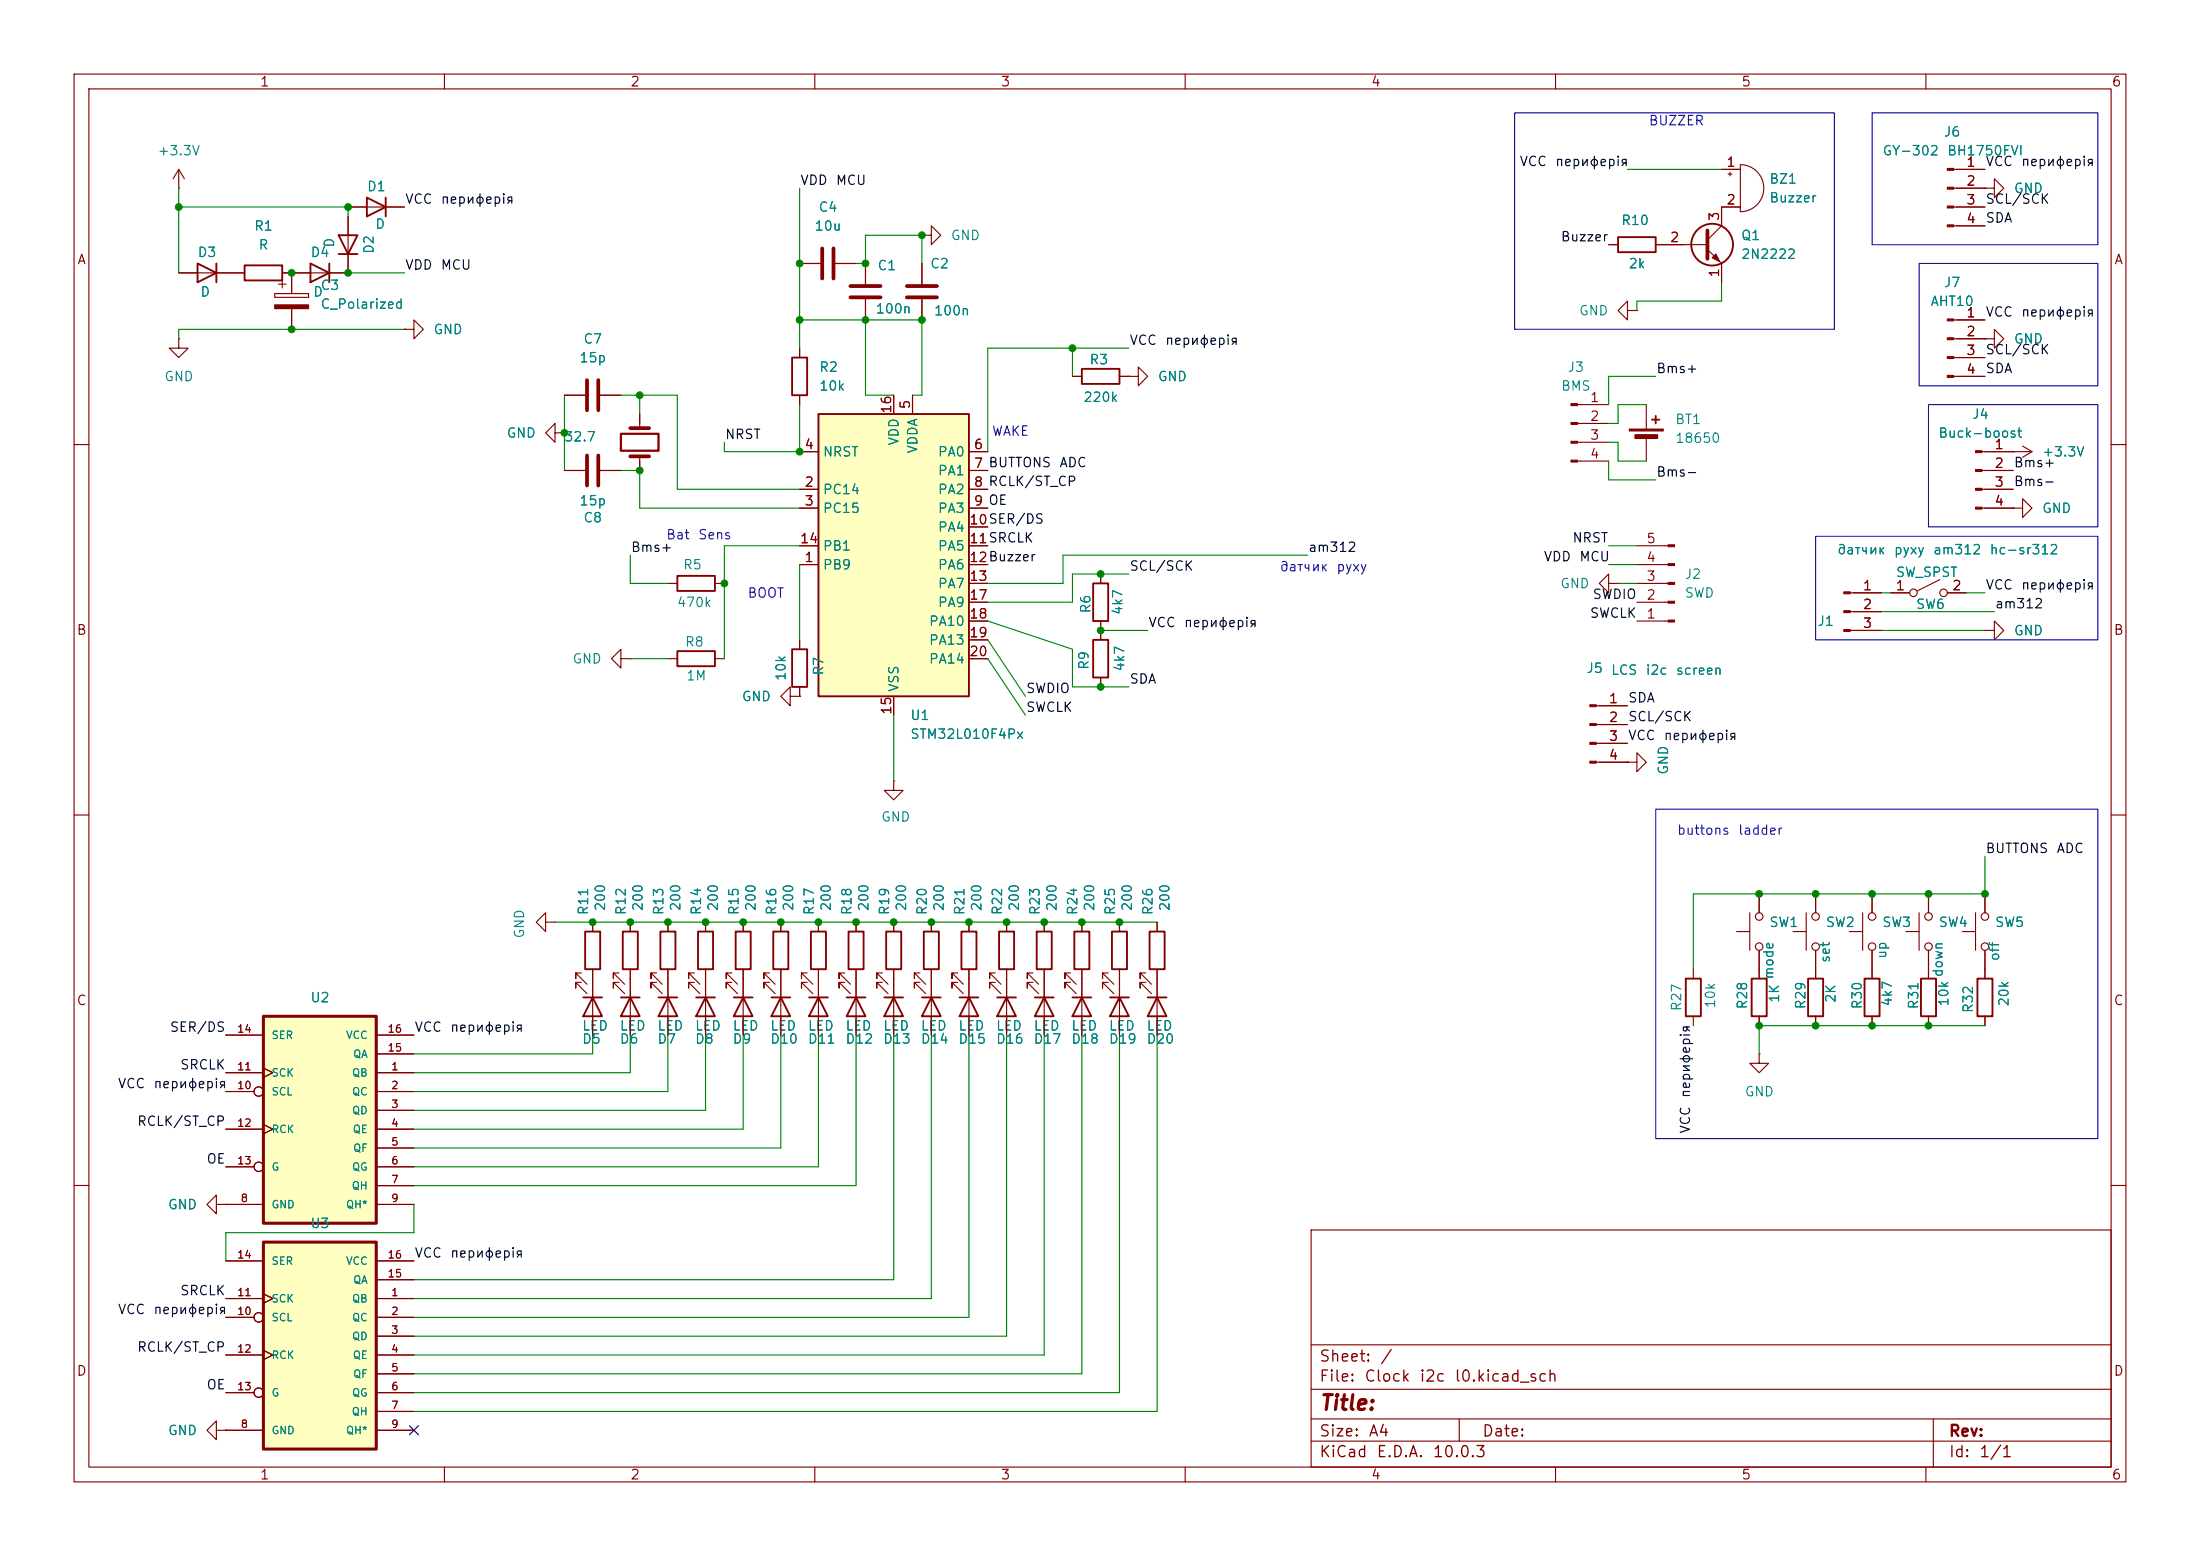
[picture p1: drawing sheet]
<svg xmlns="http://www.w3.org/2000/svg" width="297mm" height="210mm" viewBox="0 0 297 210" stroke-linecap="round" stroke-linejoin="round" font-family="sans-serif">
<g fill="none" stroke="#840000" stroke-width=".15">
<path d="M10 10h277v190h-277zM12 12h273v186h-273zM60 10v2M110 10v2M160 10v2M210 10v2M260 10v2M24.1 36.8h8.9M38.1 36.8h1.3M107.9 35.6h2.8M112.8 35.6h2.8M116.8 35.6v2.8"/>
<path d="M124.5 31.8h1.2v-1.3l1.3 1.3-1.3 1.2v-1.2M124.5 31.8h.1M124.5 35.6v2.8M217.2 33h1.2M223.5 33h7M230.5 33.7l1.9 1.9v2.5M232.4 22.9h2.5M233.3 23.5h.5M233.6 23.2v.5M234.9 22.2a3.2 3.2 0 0 1 3.2 3.2 3.2 3.2 0 0 1-3.2 3.2zM234.9 27.9h-2.5v2.6l-1.9 1.9M263.8 22.9h4.2"/>
<path d="M263.8 27.9h4.2M263.8 25.4h4.2M263.8 30.5h4.2M268 25.4h1.2v-1.3l1.3 1.3-1.3 1.3v-1.3M268 25.4h.1M24.1 45.7v1.3h1.3l-1.3 1.3-1.2-1.3h1.2M24.1 45.7h.1M74.9 58.4v-1.2l-1.2 1.2 1.2 1.3v-1.3h1.3M76.2 58.4h.1M76.2 53.3h2.8M81 53.3h2.8M86.4 55.9v1.9"/>
<path d="M107.9 47v1.3M107.9 53.3v1.3M116.8 40.4v2.8M124.5 40.4v2.8M152.4 50.8h1.3v-1.3l1.2 1.3-1.2 1.3v-1.3M152.4 50.8h.1M219.7 41.9v-1.3l-1.3 1.3 1.3 1.3v-1.3h1.3M221 41.9h.1M263.8 43.2h4.2M263.8 45.7h4.2M263.8 48.3h4.2M263.8 50.8h4.2"/>
<path d="M268 45.7h1.2v-1.2l1.3 1.2-1.3 1.3v-1.3M268 45.7h.1M10 60h2M76.2 63.5h2.8M81 63.5h2.8M86.4 61.6v1.9M217.2 78.7v-1.2l-1.3 1.2 1.3 1.3v-1.3h1.2M218.4 78.7h.1M221 78.7h4.2M221 76.2h4.2M221 73.7h4.2M261.9 78.2l-3.1 1.6"/>
<path d="M267.6 63.5h4.2M267.6 61h6.7M267.6 66h4.2M267.6 68.6h4.2M271.8 61h.1M271.8 68.6h1.2v-1.3l1.3 1.3-1.3 1.3v-1.3M271.8 68.6h.1M273 60.2l1.3 .8M274.3 61l-1.3 .7M285 60h2M215.5 95.3h4.2M215.5 97.8h4.2"/>
<path d="M221 83.8h4.2M221 81.3h4.2M249.8 80h4.2M249.8 82.6h4.2M249.8 85.1h4.2M255.3 80h2.5M262.9 80h2.5M268 85.1h1.2v-1.3l1.3 1.3-1.3 1.3v-1.3M268 85.1h.1M10 110h2M120.6 105.4v1.3h1.3l-1.3 1.3-1.2-1.3h1.2M120.6 105.4h.1"/>
<path d="M215.5 100.3h4.2M215.5 102.9h4.2M219.7 102.9h1.3v-1.3l1.2 1.3-1.2 1.2v-1.2M219.7 102.9h.1M285 110h2M73.7 124.5v-1.3l-1.3 1.3 1.3 1.2v-1.2h1.2M74.9 124.5h.1M154.7 131.3h-.8v.8v-.8l1.5 1.5M154.7 132.6h-.8v.8v-.8l1.5 1.5M156.2 124.5v1.2M156.2 130.8v8.9M228.6 130.8v1.3"/>
<path d="M228.6 137.2v1.2M234.4 125.7h1.8M236.2 123.2v5.1M237.5 120.7v2.5M237.5 128.3v3.8M237.5 137.2v1.2M242.1 125.7h1.7M243.8 123.2v5.1M245.1 120.7v2.5M245.1 128.3v3.8M245.1 137.2v1.2M249.7 125.7h1.8"/>
<path d="M251.5 123.2v5.1M252.7 120.7v2.5M252.7 128.3v3.8M252.7 137.2v1.2M257.3 125.7h1.8M259.1 123.2v5.1M260.3 120.7v2.5M260.3 128.3v3.8M260.3 137.2v1.2M264.9 125.7h1.8M266.7 123.2v5.1M268 120.7v2.5"/>
<path d="M268 128.3v3.8M268 137.2v1.2M237.5 142.2v1.3h1.3l-1.3 1.3-1.3-1.3h1.3M237.5 142.2h.1M10 160h2M29.2 162.6v-1.3l-1.3 1.3 1.3 1.2v-1.2h1.3M30.5 162.6h.1M177 166h108v32h-108zM285 160h2M29.2 193v-1.2l-1.3 1.2 1.3 1.3v-1.3h1.3M30.5 193h.1M60 198v2"/>
<path d="M110 198v2M160 198v2M177 194.5h108M177 191.5h108M177 187.5h108M177 181.5h108M197 191.5v3M210 198v2M260 198v2M261 191.5v6.5"/>
<circle cx="258.3" cy="80" r=".51"/>
<circle cx="262.4" cy="80" r=".51"/>
<circle cx="237.5" cy="123.7" r=".51"/>
<circle cx="237.5" cy="127.8" r=".51"/>
<circle cx="245.1" cy="123.7" r=".51"/>
<circle cx="245.1" cy="127.8" r=".51"/>
<circle cx="252.7" cy="123.7" r=".51"/>
<circle cx="252.7" cy="127.8" r=".51"/>
<circle cx="260.3" cy="123.7" r=".51"/>
<circle cx="260.3" cy="127.8" r=".51"/>
<circle cx="268" cy="123.7" r=".51"/>
<circle cx="268" cy="127.8" r=".51"/>
</g>
<g fill="none" stroke="#840000" stroke-width=".51">
<path d="M111 33.5v4.1M112.5 33.5v4.1M114.8 38.6h4.1M122.4 38.6h4.1M230.5 31.1v3.8M79.2 51.3v4.1M80.8 51.3v4.1M85.1 57.8h2.5M114.8 40.1h4.1M122.4 40.1h4.1M79.2 61.5v4M80.8 61.5v4"/>
<path d="M85.1 61.6h2.5"/>
</g>
<g fill="#840000" stroke="#840000" stroke-width=".15">
<path d="M225.2 83.7h.9v.2h-.9z"/>
<path d="M225.2 81.2h.9v.2h-.9z"/>
<path d="M225.2 78.6h.9v.3h-.9z"/>
<path d="M225.2 76.1h.9v.2h-.9z"/>
<path d="M225.2 73.5h.9v.3h-.9z"/>
<path d="M231.1 34.8l.5-.5 .6 1z"/>
<path d="M214.6 95.1h.9v.3h-.9z"/>
<path d="M214.6 97.7h.9v.2h-.9z"/>
<path d="M214.6 100.2h.9v.3h-.9z"/>
<path d="M214.6 102.7h.9v.3h-.9z"/>
<path d="M248.9 79.9h.9v.2h-.9z"/>
<path d="M248.9 82.4h.9v.3h-.9z"/>
<path d="M248.9 85h.9v.2h-.9z"/>
<path d="M266.7 60.8h.9v.3h-.9z"/>
<path d="M266.7 63.4h.9v.2h-.9z"/>
<path d="M266.7 65.9h.9v.3h-.9z"/>
<path d="M266.7 68.5h.9v.2h-.9z"/>
<path d="M262.9 43.1h.9v.2h-.9z"/>
<path d="M262.9 45.6h.9v.2h-.9z"/>
<path d="M262.9 48.1h.9v.3h-.9z"/>
<path d="M262.9 50.7h.9v.2h-.9z"/>
<path d="M262.9 22.7h.9v.3h-.9z"/>
<path d="M262.9 25.3h.9v.2h-.9z"/>
<path d="M262.9 27.8h.9v.3h-.9z"/>
<path d="M262.9 30.4h.9v.2h-.9z"/>
</g>
<g fill="none" stroke="#840000" stroke-width=".25">
<path d="M26.7 35.6l2.5 1.2-2.5 1.3zM29.2 35.6v2.5M33 35.8h5.1v2h-5.1zM218.4 32h5.1v2h-5.1zM106.9 48.3h2.1v5h-2.1zM154.9 134.6h2.6M155.2 125.7h2v5.1h-2zM156.2 134.6l1.3 2.6h-2.6zM227.6 132.1h2v5.1h-2zM236.5 132.1h2v5.1h-2zM244.1 132.1h2v5.1h-2zM251.7 132.1h2v5.1h-2z"/>
<path d="M259.3 132.1h2.1v5.1h-2.1zM267 132.1h2v5.1h-2z"/>
<circle cx="231.1" cy="33" r="2.82"/>
</g>
<path d="M83.8 58.5h5.1v2.3h-5.1z" fill="none" stroke="#840000" stroke-width=".3"/>
<path d="M35.6 137.2h15.2v27.9h-15.2z" fill="#ffffc2"/>
<path d="M35.6 137.2h15.2v27.9h-15.2z" fill="none" stroke="#840000" stroke-width=".41"/>
<g fill="none" stroke="#840000" stroke-width=".15">
<path d="M30.5 139.7h5.1M50.8 139.7h5.1M30.5 144.8h5.1M30.5 147.3h3.8M30.5 152.4h5.1M30.5 157.5h3.8M35.6 144.1l1.2 .7-1.2 .6M35.6 151.8l1.2 .6-1.2 .6M50.8 144.8h5.1M50.8 147.3h5.1M50.8 149.9h5.1M50.8 152.4h5.1"/>
<path d="M50.8 154.9h5.1M50.8 157.5h5.1M50.8 142.2h5.1M30.5 162.6h5.1M50.8 160h5.1M50.8 162.6h5.1"/>
<circle cx="34.9" cy="157.5" r=".63"/>
<circle cx="34.9" cy="147.3" r=".63"/>
</g>
<path d="M35.6 167.6h15.2v28h-15.2z" fill="#ffffc2"/>
<path d="M35.6 167.6h15.2v28h-15.2z" fill="none" stroke="#840000" stroke-width=".41"/>
<g fill="none" stroke="#840000" stroke-width=".15">
<path d="M24.1 25.4h.1M24.1 22.9l-.7 1.2M24.1 22.9l.8 1.2M24.1 22.9v2.5M37.1 39.6h4.6v.5h-4.6zM37.6 38.4h1M38.1 37.8v1.1M47 29.2v7.6h-7.6v2.8M47 27.9h7.6M39.4 41.7v2.8M54.6 44.5h1.3v-1.3l1.2 1.3-1.2 1.2v-1.2M54.6 44.5h.1"/>
<path d="M144.8 50.8h1.2M151.1 50.8h1.3M213 54.6h4.2M213 57.2h4.2M213 59.7h4.2M222.2 54.6v3.3M222.2 58.9v3.3M148.6 77.5v1.2M213 62.2h4.2M148.6 83.8v2.6M148.6 91.4v1.3M80 124.5v1.2"/>
<path d="M80 130.8v1.3M85.1 124.5v1.2M85.1 130.8v1.3M90.2 124.5v1.2M90.2 130.8v1.3M95.2 124.5v1.2M95.2 130.8v1.3M100.3 124.5v1.2M100.3 130.8v1.3M105.4 124.5v1.2M105.4 130.8v1.3M110.5 124.5v1.2"/>
<path d="M110.5 130.8v1.3M115.6 124.5v1.2M115.6 130.8v1.3M120.6 124.5v1.2M120.6 130.8v1.3M125.7 124.5v1.2M125.7 130.8v1.3M130.8 124.5v1.2M130.8 130.8v1.3M134.4 131.3h-.8v.8v-.8l1.5 1.5M134.4 132.6h-.8v.8v-.8l1.5 1.5M135.9 124.5v1.2"/>
<path d="M135.9 130.8v8.9M139.4 131.3h-.7v.8v-.8l1.5 1.5M139.4 132.6h-.7v.8v-.8l1.5 1.5M141 124.5v1.2M141 130.8v8.9M146 124.5v1.2M146 130.8v1.3M149.6 131.3h-.8v.8v-.8l1.6 1.5M149.6 132.6h-.8v.8v-.8l1.6 1.5M151.1 124.5v1.2M151.1 130.8v8.9M30.5 175.3h5.1"/>
<path d="M30.5 177.8h3.8M30.5 170.2h5.1M35.6 174.6l1.2 .7-1.2 .6M50.8 175.3h5.1M50.8 177.8h5.1M50.8 170.2h5.1M50.8 172.7h5.1M30.5 182.9h5.1M30.5 188h3.8M30.5 193h5.1M35.6 182.2l1.2 .7-1.2 .6M50.8 180.3h5.1"/>
<path d="M50.8 182.9h5.1M50.8 185.4h5.1M50.8 188h5.1M50.8 190.5h5.1M50.8 193h5.1"/>
<circle cx="34.9" cy="177.8" r=".63"/>
<circle cx="34.9" cy="188" r=".63"/>
</g>
<g fill="none" stroke="#840000" stroke-width=".25">
<path d="M41.9 35.6l2.5 1.2-2.5 1.3zM44.4 35.6v2.5M45.7 31.8h2.6l-1.3 2.5zM45.7 34.3h2.6M49.5 26.7l2.6 1.2-2.6 1.3zM52.1 26.7v2.5M146 49.8h5.1v2h-5.1zM223 56.6h1M223.5 56.1v1.1M147.6 78.7h2v5.1h-2zM147.6 86.4h2v5h-2zM79 125.7h2v5.1h-2z"/>
<path d="M84.1 125.7h2v5.1h-2zM89.2 125.7h2v5.1h-2zM94.2 125.7h2.1v5.1h-2.1zM99.3 125.7h2v5.1h-2zM104.4 125.7h2v5.1h-2zM109.5 125.7h2v5.1h-2zM114.6 125.7h2v5.1h-2zM119.6 125.7h2.1v5.1h-2.1zM124.7 125.7h2v5.1h-2zM129.8 125.7h2v5.1h-2zM134.6 134.6h2.6M134.9 125.7h2v5.1h-2z"/>
<path d="M135.9 134.6l1.3 2.6h-2.6zM139.7 134.6h2.5M140 125.7h2v5.1h-2zM141 134.6l1.2 2.6h-2.5zM145 125.7h2.1v5.1h-2.1zM149.9 134.6h2.5M150.1 125.7h2v5.1h-2zM151.1 134.6l1.3 2.6h-2.5z"/>
</g>
<g fill="#840000" stroke="#840000" stroke-width=".15">
<path d="M220 57.9h4.5v.3h-4.5z"/>
<path d="M220.7 58.7h3.1v.5h-3.1z"/>
<path d="M37.1 41.1h4.6v.6h-4.6z"/>
<path d="M212.1 54.5h.9v.2h-.9z"/>
<path d="M212.1 57h.9v.3h-.9z"/>
<path d="M212.1 59.6h.9v.2h-.9z"/>
<path d="M212.1 62.1h.9v.3h-.9z"/>
</g>
<path d="M110.5 55.9h20.3v38.1h-20.3z" fill="#ffffc2"/>
<g fill="none" stroke="#840000" stroke-width=".25">
<path d="M110.5 55.9h20.3v38.1h-20.3zM91.4 77.7h5.1v2.1h-5.1zM91.4 87.9h5.1v2h-5.1zM106.9 87.6h2.1v5.1h-2.1zM78.7 134.6h2.6M80 134.6l1.3 2.6h-2.6zM83.8 134.6h2.6M85.1 134.6l1.3 2.6h-2.6zM88.9 134.6h2.5M90.2 134.6l1.2 2.6h-2.5zM94 134.6h2.5M95.2 134.6l1.3 2.6h-2.5z"/>
<path d="M99.1 134.6h2.5M100.3 134.6l1.3 2.6h-2.5zM104.1 134.6h2.6M105.4 134.6l1.3 2.6h-2.6zM109.2 134.6h2.6M110.5 134.6l1.3 2.6h-2.6zM114.3 134.6h2.5M115.6 134.6l1.2 2.6h-2.5zM119.4 134.6h2.5M120.6 134.6l1.3 2.6h-2.5zM124.5 134.6h2.5M125.7 134.6l1.3 2.6h-2.5z"/>
<path d="M129.5 134.6h2.6M130.8 134.6l1.3 2.6h-2.6zM144.8 134.6h2.5M146 134.6l1.3 2.6h-2.5z"/>
</g>
<g fill="none" stroke="#840000" stroke-width=".15">
<path d="M24.1 36.8h2.6M29.2 36.8h3.8M38.1 36.8h3.8M39.4 36.8v2.8M47 27.9h2.5M47 29.2v2.6M47 34.3v2.5h-2.6M52.1 27.9h2.5M107.9 35.6h2.8M112.8 35.6h2.8M116.8 35.6v2.8M124.5 35.6v2.8"/>
<path d="M217.2 33h1.2M223.5 33h3.8M232.4 22.9h2.5M232.4 35.6v2.5M234.9 27.9h-2.5v2.6M264.2 27.9h3.8M264.2 22.9h3.8M264.2 25.4h3.8M264.2 30.5h3.8M268 25.4h.1M39.4 41.7v2.8M54.6 44.5h.1"/>
<path d="M76.2 58.4h.1M76.2 53.3h2.8M81 53.3h2.8M86.4 55.9v1.3M107.9 47v1.3M107.9 53.3v1.3M116.8 40.4v2.8M120.6 53.3v2.6M123.2 53.3v2.6M124.5 40.4v2.8M144.8 50.8h1.2M151.1 50.8h1.3"/>
<path d="M152.4 50.8h.1M264.2 50.8h3.8M264.2 43.2h3.8M264.2 45.7h3.8M264.2 48.3h3.8M268 45.7h.1M76.2 63.5h2.8M81 63.5h2.8M86.4 62.2v1.3M90.2 78.7h1.2M96.5 78.7h1.3M107.9 76.2h2.6"/>
<path d="M107.9 66h2.6M107.9 68.6h2.6M107.9 61h2.6M107.9 73.7h2.6M130.8 76.2h2.5M130.8 66h2.5M130.8 68.6h2.5M130.8 61h2.5M130.8 63.5h2.5M130.8 71.1h2.5M130.8 73.7h2.5M130.8 78.7h2.5"/>
<path d="M148.6 77.5v1.2M268 66h3.8M268 68.6h3.8M268 61h3.8M268 63.5h3.8M271.8 68.6h.1M271.8 61h.1M83.8 88.9v-1.3l-1.3 1.3 1.3 1.3v-1.3h1.3M85.1 88.9h.1M90.2 88.9h1.2M96.5 88.9h1.3M106.7 94v-1.3l-1.3 1.3 1.3 1.3v-1.3h1.2"/>
<path d="M107.9 94h.1M107.9 86.4v1.2M107.9 92.7v1.3M120.6 94v2.5M130.8 81.3h2.5M130.8 83.8h2.5M130.8 86.4h2.5M130.8 88.9h2.5M148.6 83.8v2.6M148.6 91.4v1.3M215.9 95.3h3.8M215.9 97.8h3.8"/>
<path d="M250.2 80h3.8M250.2 82.6h3.8M250.2 85.1h3.8M255.3 80h2.5M262.9 80h2.5M268 85.1h.1M215.9 100.3h3.8M215.9 102.9h3.8M219.7 102.9h.1M30.5 139.7h5.1M50.8 139.7h5.1M78.5 131.3h-.8v.8v-.8l1.5 1.5"/>
<path d="M78.5 132.6h-.8v.8v-.8l1.5 1.5M80 124.5v1.2M80 130.8v8.9M83.6 131.3h-.8v.8v-.8l1.5 1.5M83.6 132.6h-.8v.8v-.8l1.5 1.5M85.1 124.5v1.2M85.1 130.8v8.9M88.6 131.3h-.7v.8v-.8l1.5 1.5M88.6 132.6h-.7v.8v-.8l1.5 1.5M90.2 124.5v1.2M90.2 130.8v8.9M93.7 131.3h-.7v.8v-.8l1.5 1.5"/>
<path d="M93.7 132.6h-.7v.8v-.8l1.5 1.5M95.2 124.5v1.2M95.2 130.8v8.9M98.8 131.3h-.8v.8v-.8l1.6 1.5M98.8 132.6h-.8v.8v-.8l1.6 1.5M100.3 124.5v1.2M100.3 130.8v8.9M103.9 131.3h-.8v.8v-.8l1.5 1.5M103.9 132.6h-.8v.8v-.8l1.5 1.5M105.4 124.5v1.2M105.4 130.8v8.9M109 131.3h-.8v.8v-.8l1.5 1.5"/>
<path d="M109 132.6h-.8v.8v-.8l1.5 1.5M110.5 124.5v1.2M110.5 130.8v8.9M114 131.3h-.7v.8v-.8l1.5 1.5M114 132.6h-.7v.8v-.8l1.5 1.5M115.6 124.5v1.2M115.6 130.8v8.9M119.1 131.3h-.7v.8v-.8l1.5 1.5M119.1 132.6h-.7v.8v-.8l1.5 1.5M120.6 124.5v1.2M120.6 130.8v8.9M124.2 131.3h-.8v.8v-.8l1.6 1.5"/>
<path d="M124.2 132.6h-.8v.8v-.8l1.6 1.5M125.7 124.5v1.2M125.7 130.8v8.9M129.3 131.3h-.8v.8v-.8l1.5 1.5M129.3 132.6h-.8v.8v-.8l1.5 1.5M130.8 124.5v1.2M130.8 130.8v8.9M135.9 124.5v1.2M135.9 130.8v3.8M135.9 137.2v2.5M141 124.5v1.2M141 130.8v3.8"/>
<path d="M141 137.2v2.5M144.5 131.3h-.7v.8v-.8l1.5 1.5M144.5 132.6h-.7v.8v-.8l1.5 1.5M146 124.5v1.2M146 130.8v8.9M151.1 124.5v1.2M151.1 130.8v3.8M151.1 137.2v2.5M156.2 124.5v1.2M156.2 130.8v3.8M156.2 137.2v2.5M237.5 120.7v2.5"/>
<path d="M237.5 128.3v3.8M237.5 137.2v1.2M245.1 120.7v2.5M245.1 128.3v3.8M245.1 137.2v1.2M252.7 120.7v2.5M252.7 128.3v3.8M252.7 137.2v1.2M260.3 120.7v2.5M260.3 128.3v3.8M260.3 137.2v1.2M268 120.7v2.5"/>
<path d="M268 128.3v3.8M268 137.2v1.2M30.5 144.8h5.1M30.5 147.3h3.8M30.5 152.4h5.1M30.5 157.5h3.8M35.6 144.1l1.2 .7-1.2 .6M35.6 151.8l1.2 .6-1.2 .6M50.8 144.8h5.1M50.8 147.3h5.1M50.8 149.9h5.1M50.8 152.4h5.1"/>
<path d="M50.8 154.9h5.1M50.8 157.5h5.1M50.8 142.2h5.1M30.5 162.6h.1M30.5 162.6h5.1M30.5 175.3h5.1M30.5 177.8h3.8M30.5 170.2h5.1M35.6 174.6l1.2 .7-1.2 .6M50.8 160h5.1M50.8 162.6h5.1M50.8 175.3h5.1"/>
<path d="M50.8 177.8h5.1M50.8 170.2h5.1M50.8 172.7h5.1M30.5 193h.1M30.5 182.9h5.1M30.5 188h3.8M30.5 193h5.1M35.6 182.2l1.2 .7-1.2 .6M50.8 180.3h5.1M50.8 182.9h5.1M50.8 185.4h5.1M50.8 188h5.1"/>
<path d="M50.8 190.5h5.1M50.8 193h5.1"/>
<circle cx="34.9" cy="157.5" r=".63"/>
<circle cx="34.9" cy="147.3" r=".63"/>
<circle cx="34.9" cy="177.8" r=".63"/>
<circle cx="34.9" cy="188" r=".63"/>
</g>
<g fill="none" stroke="#008400" stroke-width=".15">
<path d="M24.1 27.9h22.9v1.3M24.1 25.4v11.4M47 36.8h7.6M107.9 25.4v21.6M115.6 35.6h1.2v-3.8h7.7v3.8M219.7 22.9h12.7M232.4 38.1v2.5h-11.4v1.3M54.6 44.5h-30.5v1.2M76.2 53.3v10.2M83.8 53.3h7.6v12.7h16.5M86.4 53.3v2.6M107.9 43.2h16.6v10.1h-1.3"/>
<path d="M107.9 54.6v6.4h-10.1v-1.3M116.8 43.2v10.1h3.8M144.8 47v3.8M152.4 47h-19.1v14M217.2 59.7h1.2v2.5h3.8M222.2 54.6h-3.8v2.6h-1.2M223.5 50.8h-6.3v3.8M83.8 63.5h2.6v5.1h21.5M85.1 74.9v3.8h5.1M107.9 76.2v10.2M107.9 73.7h-10.1v15.2M152.4 77.5h-7.6v3.8h-11.5"/>
<path d="M176.5 74.9h-33v3.8h-10.2M217.2 73.7h3.8M217.2 62.2v2.6h6.3M217.2 76.2h3.8M218.4 78.7h2.6M85.1 88.9h5.1M120.6 96.5v8.9M133.3 83.8l11.5 3.8v5.1h7.6M133.3 88.9l5.1 7.6M133.3 86.4l5.1 7.6M148.6 85.1h6.3M254 80h1.3"/>
<path d="M254 85.1h14M254 82.6h15.2M265.4 80h2.6M268 115.6v5.1h-39.4v10.1M74.9 124.5h81.3M80 139.7v2.5h-24.1M85.1 139.7v5.1h-29.2M90.2 139.7v7.6h-34.3M95.2 139.7v10.2h-39.3M100.3 139.7v12.7h-44.4M105.4 139.7v15.2h-49.5M110.5 139.7v17.8h-54.6"/>
<path d="M115.6 139.7v20.3h-59.7M120.6 139.7v33h-64.7M125.7 139.7v35.6h-69.8M130.8 139.7v38.1h-74.9M135.9 139.7v40.6h-80M141 139.7v43.2h-85.1M146 139.7v45.7h-90.1M151.1 139.7v48.3h-95.2M156.2 139.7v50.8h-100.3M268 138.4h-30.5v3.8M55.9 162.6v3.8h-25.4v3.8"/>
</g>
<path d="M55.3 192.4l1.2 1.2M56.5 192.4l-1.2 1.2" fill="none" stroke="#000084" stroke-width=".15"/>
<path d="M204.5 15.2h43.1v29.3h-43.1zM252.7 15.2h30.5v17.8h-30.5zM259.1 35.6h24.1v16.5h-24.1zM260.3 54.6h22.9v16.5h-22.9zM245.1 72.4h38.1v14h-38.1zM223.5 109.2h59.7v44.5h-59.7z" fill="none" stroke="#0000c2" stroke-width=".15"/>
<g fill="#008400" stroke="#008400" stroke-width=".14">
<circle cx="97.8" cy="78.7" r=".46"/>
<circle cx="86.4" cy="63.5" r=".46"/>
<circle cx="124.5" cy="31.8" r=".46"/>
<circle cx="116.8" cy="43.2" r=".46"/>
<circle cx="107.9" cy="43.2" r=".46"/>
<circle cx="107.9" cy="35.6" r=".46"/>
<circle cx="76.2" cy="58.4" r=".46"/>
<circle cx="116.8" cy="35.6" r=".46"/>
<circle cx="107.9" cy="61" r=".46"/>
<circle cx="86.4" cy="53.3" r=".46"/>
<circle cx="85.1" cy="124.5" r=".46"/>
<circle cx="80" cy="124.5" r=".46"/>
<circle cx="144.8" cy="47" r=".46"/>
<circle cx="124.5" cy="43.2" r=".46"/>
<circle cx="90.2" cy="124.5" r=".46"/>
<circle cx="100.3" cy="124.5" r=".46"/>
<circle cx="125.7" cy="124.5" r=".46"/>
<circle cx="47" cy="36.8" r=".46"/>
<circle cx="39.4" cy="44.5" r=".46"/>
<circle cx="39.4" cy="36.8" r=".46"/>
<circle cx="47" cy="27.9" r=".46"/>
<circle cx="24.1" cy="27.9" r=".46"/>
<circle cx="130.8" cy="124.5" r=".46"/>
<circle cx="151.1" cy="124.5" r=".46"/>
<circle cx="141" cy="124.5" r=".46"/>
<circle cx="135.9" cy="124.5" r=".46"/>
<circle cx="146" cy="124.5" r=".46"/>
<circle cx="237.5" cy="120.7" r=".46"/>
<circle cx="245.1" cy="138.4" r=".46"/>
<circle cx="245.1" cy="120.7" r=".46"/>
<circle cx="237.5" cy="138.4" r=".46"/>
<circle cx="115.6" cy="124.5" r=".46"/>
<circle cx="95.2" cy="124.5" r=".46"/>
<circle cx="105.4" cy="124.5" r=".46"/>
<circle cx="110.5" cy="124.5" r=".46"/>
<circle cx="120.6" cy="124.5" r=".46"/>
<circle cx="148.6" cy="92.7" r=".46"/>
<circle cx="148.6" cy="77.5" r=".46"/>
<circle cx="148.6" cy="85.1" r=".46"/>
<circle cx="268" cy="120.7" r=".46"/>
<circle cx="260.3" cy="120.7" r=".46"/>
<circle cx="260.3" cy="138.4" r=".46"/>
<circle cx="252.7" cy="138.4" r=".46"/>
<circle cx="252.7" cy="120.7" r=".46"/>
</g>
<text font-size="2" fill="#840000" x="178" y="190.8">Title:</text>
<g font-size="1.5" fill="#840000">
<text x="178" y="184.2">Sheet:</text>
<text x="186.2" y="184.2">/</text>
<text x="178" y="186.9">File:</text>
<text x="184.1" y="186.9">Clock</text>
<text x="191.5" y="186.9">i2c</text>
<text x="196.3" y="186.9">l0.kicad_sch</text>
<text x="178" y="197.1">KiCad</text>
<text x="178" y="194.3">Size:</text>
<text x="184.7" y="194.3">A4</text>
<text x="185.7" y="197.1">E.D.A.</text>
<text x="193.3" y="197.1">10.0.3</text>
<text x="200" y="194.3">Date:</text>
<text x="263" y="194.3">Rev:</text>
<text x="263" y="197.1">Id:</text>
<text x="267.1" y="197.1">1/1</text>
</g>
<g font-size="1.3" fill="#840000">
<text x="35" y="12">1</text>
<text x="85" y="12">2</text>
<text x="135" y="12">3</text>
<text x="185" y="12">4</text>
<text x="235" y="12">5</text>
<text x="285" y="12">6</text>
<text x="233" y="22.8">1</text>
<text x="265.4" y="22.8">1</text>
<text x="232.4" y="29.9" transform="rotate(-90 232.4 29.9)">3</text>
<text x="233" y="27.9">2</text>
<text x="265.4" y="25.4">2</text>
<text x="265.4" y="27.9">3</text>
<text x="10.3" y="36">A</text>
<text x="225.4" y="33">2</text>
<text x="265.4" y="30.5">4</text>
<text x="285.3" y="36">A</text>
<text x="232.4" y="37.5" transform="rotate(-90 232.4 37.5)">1</text>
<text x="265.4" y="43.2">1</text>
<text x="265.4" y="45.7">2</text>
<text x="265.4" y="48.2">3</text>
<text x="265.4" y="50.8">4</text>
<text x="120.6" y="55.9" transform="rotate(-90 120.6 55.9)">16</text>
<text x="123.2" y="55.3" transform="rotate(-90 123.2 55.3)">5</text>
<text x="214.6" y="54.6">1</text>
<text x="214.6" y="57.1">2</text>
<text x="214.6" y="59.7">3</text>
<text x="108.5" y="60.9">4</text>
<text x="131.4" y="60.9">6</text>
<text x="131.4" y="63.5">7 BUTTONS</text>
<text x="131.4" y="63.5">7</text>
<text x="214.6" y="62.2">4</text>
<text x="269.2" y="60.9">1</text>
<text x="269.2" y="63.5">2</text>
<text x="108.5" y="66">2</text>
<text x="108.5" y="68.6">3</text>
<text x="130.8" y="71.1">10SER/DS</text>
<text x="130.8" y="71.1">10</text>
<text x="131.4" y="66">8 RCLK/ST_CP</text>
<text x="131.4" y="68.6">9 OE</text>
<text x="131.4" y="66">8</text>
<text x="131.4" y="68.6">9</text>
<text x="269.2" y="66">3</text>
<text x="269.2" y="68.6">4</text>
<text x="107.9" y="73.6">14</text>
<text x="108.5" y="76.2">1</text>
<text x="130.8" y="73.6">11SRCLK</text>
<text x="130.8" y="76.2">12Buzzer</text>
<text x="130.8" y="73.6">11</text>
<text x="130.8" y="76.2">12</text>
<text x="222.2" y="76.2">4</text>
<text x="222.2" y="73.6">5</text>
<text x="130.8" y="78.7">13</text>
<text x="130.8" y="81.3">17</text>
<text x="130.8" y="83.8">18</text>
<text x="222.2" y="83.8">1</text>
<text x="222.2" y="81.3">2</text>
<text x="222.2" y="78.7">3</text>
<text x="251.4" y="80">1</text>
<text x="251.4" y="82.5">2</text>
<text x="255.8" y="80">1</text>
<text x="263.5" y="80">2</text>
<text x="10.3" y="86">B</text>
<text x="130.8" y="86.3">19</text>
<text x="130.8" y="88.9">20</text>
<text x="251.4" y="85.1">3</text>
<text x="285.3" y="86">B</text>
<text x="217.1" y="95.2">1</text>
<text x="120.6" y="96.6" transform="rotate(-90 120.6 96.6)">15</text>
<text x="217.1" y="97.8">2</text>
<text x="217.1" y="100.3">3</text>
<text x="217.1" y="102.8">4</text>
<text x="10.3" y="136">C</text>
<text x="285.3" y="136">C</text>
<text x="10.3" y="186">D</text>
<text x="285.3" y="186">D</text>
<text x="35" y="200">1</text>
<text x="85" y="200">2</text>
<text x="135" y="200">3</text>
<text x="185" y="200">4</text>
<text x="235" y="200">5</text>
<text x="285" y="200">6</text>
</g>
<g font-size="1.3" fill="#0000c2">
<text x="222.5" y="17.2">BUZZER</text>
<text x="133.8" y="59.1">WAKE</text>
<text x="89.8" y="73.1">Bat</text>
<text x="94.2" y="73.1">Sens</text>
<text x="172.7" y="77.4">датчик</text>
<text x="180.3" y="77.4">руху</text>
<text x="100.8" y="81">BOOT</text>
<text x="226.3" y="113">buttons</text>
<text x="234.6" y="113">ladder</text>
</g>
<g font-size="1.3" fill="#008484">
<text x="21.2" y="21.3">+3.3V</text>
<text x="254" y="21.3">GY-302</text>
<text x="262.3" y="18.8">J6</text>
<text x="262.8" y="21.3">BH1750FVI</text>
<text x="49.5" y="26.1">D1</text>
<text x="110.4" y="28.9">C4</text>
<text x="238.8" y="25.1">BZ1</text>
<text x="238.8" y="27.6">Buzzer</text>
<text x="271.8" y="26.4">GND</text>
<text x="26.6" y="35">D3</text>
<text x="34.2" y="31.5">R1</text>
<text x="34.8" y="34">R</text>
<text x="41.8" y="35">D4</text>
<text x="45.4" y="33.5" transform="rotate(-90 45.4 33.5)">D</text>
<text x="50.6" y="31.2">D</text>
<text x="50.8" y="34.4" transform="rotate(-90 50.8 34.4)">D2</text>
<text x="109.9" y="31.5">10u</text>
<text x="128.3" y="32.7">GND</text>
<text x="218.8" y="30.7">R10</text>
<text x="235" y="32.7">Q1</text>
<text x="235" y="35.3">2N2222</text>
<text x="26.9" y="40.3">D</text>
<text x="42.2" y="40.3">D</text>
<text x="43.2" y="39.5">C3</text>
<text x="43.2" y="42">C_Polarized</text>
<text x="118.4" y="36.8">C1</text>
<text x="125.5" y="36.5">C2</text>
<text x="219.8" y="36.5">2k</text>
<text x="260.5" y="41.6">AHT10</text>
<text x="262.3" y="39.1">J7</text>
<text x="58.4" y="45.4">GND</text>
<text x="78.7" y="46.7">C7</text>
<text x="118.1" y="42.6">100n</text>
<text x="126" y="42.9">100n</text>
<text x="213.1" y="42.9">GND</text>
<text x="271.8" y="46.7">GND</text>
<text x="22.1" y="51.8">GND</text>
<text x="78.1" y="49.2">15p</text>
<text x="110.5" y="50.5">R2</text>
<text x="110.5" y="53">10k</text>
<text x="147" y="49.5">R3</text>
<text x="156.2" y="51.8">GND</text>
<text x="210.7" y="53">BMS</text>
<text x="211.5" y="50.5">J3</text>
<text x="68.3" y="59.4">GND</text>
<text x="76.1" y="59.9">32.7</text>
<text x="146.2" y="54.6">220k</text>
<text x="226.1" y="57.5">BT1</text>
<text x="261.6" y="59.4">Buck-boost</text>
<text x="266.1" y="56.9">J4</text>
<text x="111" y="61.9">NRST</text>
<text x="121.6" y="60.2" transform="rotate(-90 121.6 60.2)">VDD</text>
<text x="124.2" y="61.3" transform="rotate(-90 124.2 61.3)">VDDA</text>
<text x="126.5" y="61.9">PA0</text>
<text x="126.5" y="64.5">PA1</text>
<text x="226.1" y="60.1">18650</text>
<text x="275.6" y="61.9">+3.3V</text>
<text x="78.1" y="68.5">15p</text>
<text x="78.7" y="70.8">C8</text>
<text x="111" y="67">PC14</text>
<text x="111" y="69.6">PC15</text>
<text x="126.5" y="67">PA2</text>
<text x="126.5" y="69.6">PA3</text>
<text x="275.6" y="69.6">GND</text>
<text x="92.1" y="77.2">R5</text>
<text x="111" y="77.2">PB9</text>
<text x="111" y="74.6">PB1</text>
<text x="126.5" y="72.1">PA4</text>
<text x="126.5" y="74.6">PA5</text>
<text x="126.5" y="77.2">PA6</text>
<text x="247.9" y="75.1">датчик</text>
<text x="255.6" y="75.1">руху</text>
<text x="260.9" y="75.1">am312</text>
<text x="268.5" y="75.1">hc-sr312</text>
<text x="91.3" y="82.3">470k</text>
<text x="126.5" y="79.7">PA7</text>
<text x="126.5" y="82.3">PA9</text>
<text x="147.5" y="82.9" transform="rotate(-90 147.5 82.9)">R6</text>
<text x="151.8" y="83.1" transform="rotate(-90 151.8 83.1)">4k7</text>
<text x="210.5" y="79.7">GND</text>
<text x="227.3" y="78.4">J2</text>
<text x="227.3" y="81">SWD</text>
<text x="255.9" y="78.2">SW_SPST</text>
<text x="258.6" y="82.5">SW6</text>
<text x="77.2" y="89.9">GND</text>
<text x="92.4" y="87.6">R8</text>
<text x="125.3" y="84.8">PA10</text>
<text x="125.3" y="87.3">PA13</text>
<text x="125.3" y="89.9">PA14</text>
<text x="245.3" y="84.8">J1</text>
<text x="271.8" y="86.1">GND</text>
<text x="92.5" y="92.2">1M</text>
<text x="100.1" y="95">GND</text>
<text x="106.4" y="92" transform="rotate(-90 106.4 92)">10k</text>
<text x="111.5" y="91.3" transform="rotate(-90 111.5 91.3)">R7</text>
<text x="121.6" y="93.5" transform="rotate(-90 121.6 93.5)">VSS</text>
<text x="147.3" y="90.5" transform="rotate(-90 147.3 90.5)">R9</text>
<text x="152.1" y="90.7" transform="rotate(-90 152.1 90.7)">4k7</text>
<text x="214.1" y="91.1">J5</text>
<text x="217.4" y="91.4">LCS</text>
<text x="222.1" y="91.4">i2c</text>
<text x="226.2" y="91.4">screen</text>
<text x="122.8" y="100">STM32L010F4Px</text>
<text x="122.8" y="97.5">U1</text>
<text x="225.5" y="104.7" transform="rotate(-90 225.5 104.7)">GND</text>
<text x="118.9" y="111.2">GND</text>
<text x="79.7" y="123.6" transform="rotate(-90 79.7 123.6)">R11</text>
<text x="82" y="123.1" transform="rotate(-90 82 123.1)">200</text>
<text x="84.8" y="123.6" transform="rotate(-90 84.8 123.6)">R12</text>
<text x="87.1" y="123.1" transform="rotate(-90 87.1 123.1)">200</text>
<text x="89.9" y="123.6" transform="rotate(-90 89.9 123.6)">R13</text>
<text x="92.2" y="123.1" transform="rotate(-90 92.2 123.1)">200</text>
<text x="95" y="123.6" transform="rotate(-90 95 123.6)">R14</text>
<text x="97.2" y="123.1" transform="rotate(-90 97.2 123.1)">200</text>
<text x="100" y="123.6" transform="rotate(-90 100 123.6)">R15</text>
<text x="102.3" y="123.1" transform="rotate(-90 102.3 123.1)">200</text>
<text x="105.1" y="123.6" transform="rotate(-90 105.1 123.6)">R16</text>
<text x="107.4" y="123.1" transform="rotate(-90 107.4 123.1)">200</text>
<text x="110.2" y="123.6" transform="rotate(-90 110.2 123.6)">R17</text>
<text x="112.5" y="123.1" transform="rotate(-90 112.5 123.1)">200</text>
<text x="115.3" y="123.6" transform="rotate(-90 115.3 123.6)">R18</text>
<text x="117.6" y="123.1" transform="rotate(-90 117.6 123.1)">200</text>
<text x="120.4" y="123.6" transform="rotate(-90 120.4 123.6)">R19</text>
<text x="122.6" y="123.1" transform="rotate(-90 122.6 123.1)">200</text>
<text x="125.4" y="123.6" transform="rotate(-90 125.4 123.6)">R20</text>
<text x="127.7" y="123.1" transform="rotate(-90 127.7 123.1)">200</text>
<text x="130.5" y="123.6" transform="rotate(-90 130.5 123.6)">R21</text>
<text x="132.8" y="123.1" transform="rotate(-90 132.8 123.1)">200</text>
<text x="135.6" y="123.6" transform="rotate(-90 135.6 123.6)">R22</text>
<text x="137.9" y="123.1" transform="rotate(-90 137.9 123.1)">200</text>
<text x="140.7" y="123.6" transform="rotate(-90 140.7 123.6)">R23</text>
<text x="143" y="123.1" transform="rotate(-90 143 123.1)">200</text>
<text x="145.8" y="123.6" transform="rotate(-90 145.8 123.6)">R24</text>
<text x="148" y="123.1" transform="rotate(-90 148 123.1)">200</text>
<text x="150.8" y="123.6" transform="rotate(-90 150.8 123.6)">R25</text>
<text x="153.1" y="123.1" transform="rotate(-90 153.1 123.1)">200</text>
<text x="155.9" y="123.6" transform="rotate(-90 155.9 123.6)">R26</text>
<text x="158.2" y="123.1" transform="rotate(-90 158.2 123.1)">200</text>
<text x="238.8" y="125.4">SW1</text>
<text x="246.4" y="125.4">SW2</text>
<text x="254" y="125.4">SW3</text>
<text x="261.6" y="125.4">SW4</text>
<text x="269.2" y="125.4">SW5</text>
<text x="71.1" y="126.8" transform="rotate(-90 71.1 126.8)">GND</text>
<text x="247.4" y="130.1" transform="rotate(-90 247.4 130.1)">set</text>
<text x="255" y="129.5" transform="rotate(-90 255 129.5)">up</text>
<text x="262.6" y="132" transform="rotate(-90 262.6 132)">down</text>
<text x="270.2" y="129.8" transform="rotate(-90 270.2 129.8)">off</text>
<text x="41.8" y="135.6">U2</text>
<text x="227.3" y="136.6" transform="rotate(-90 227.3 136.6)">R27</text>
<text x="231.9" y="136.2" transform="rotate(-90 231.9 136.2)">10k</text>
<text x="236.2" y="136.3" transform="rotate(-90 236.2 136.3)">R28</text>
<text x="239.7" y="132.3" transform="rotate(-90 239.7 132.3)">mode</text>
<text x="240.5" y="135.5" transform="rotate(-90 240.5 135.5)">1K</text>
<text x="244" y="136.3" transform="rotate(-90 244 136.3)">R29</text>
<text x="248.1" y="135.5" transform="rotate(-90 248.1 135.5)">2K</text>
<text x="251.7" y="136.3" transform="rotate(-90 251.7 136.3)">R30</text>
<text x="255.7" y="135.9" transform="rotate(-90 255.7 135.9)">4k7</text>
<text x="259.3" y="136.3" transform="rotate(-90 259.3 136.3)">R31</text>
<text x="263.4" y="135.9" transform="rotate(-90 263.4 135.9)">10k</text>
<text x="266.7" y="136.8" transform="rotate(-90 266.7 136.8)">R32</text>
<text x="271.5" y="135.9" transform="rotate(-90 271.5 135.9)">20k</text>
<text x="78.5" y="141.2">D5</text>
<text x="78.5" y="139.4">LED</text>
<text x="83.6" y="141.2">D6</text>
<text x="83.6" y="139.4">LED</text>
<text x="88.7" y="141.2">D7</text>
<text x="88.7" y="139.4">LED</text>
<text x="93.7" y="141.2">D8</text>
<text x="93.7" y="139.4">LED</text>
<text x="98.8" y="141.2">D9</text>
<text x="98.8" y="139.4">LED</text>
<text x="103.9" y="139.4">LED</text>
<text x="103.9" y="141.2">D10</text>
<text x="109" y="139.4">LED</text>
<text x="109" y="141.2">D11</text>
<text x="114.1" y="139.4">LED</text>
<text x="114.1" y="141.2">D12</text>
<text x="119.1" y="139.4">LED</text>
<text x="119.1" y="141.2">D13</text>
<text x="124.2" y="139.4">LED</text>
<text x="124.2" y="141.2">D14</text>
<text x="129.3" y="139.4">LED</text>
<text x="129.3" y="141.2">D15</text>
<text x="134.4" y="139.4">LED</text>
<text x="134.4" y="141.2">D16</text>
<text x="139.5" y="139.4">LED</text>
<text x="139.5" y="141.2">D17</text>
<text x="144.5" y="139.4">LED</text>
<text x="144.5" y="141.2">D18</text>
<text x="149.6" y="139.4">LED</text>
<text x="149.6" y="141.2">D19</text>
<text x="154.7" y="139.4">LED</text>
<text x="154.7" y="141.2">D20</text>
<text x="235.5" y="148.3">GND</text>
<text x="22.6" y="163.5">GND</text>
<text x="41.8" y="166.1">U3</text>
<text x="22.6" y="194">GND</text>
</g>
<g font-size="1.3">
<text x="205.1" y="22.7">VCC</text>
<text x="209.9" y="22.7">периферія</text>
<text x="268" y="22.7">VCC</text>
<text x="272.8" y="22.7">периферія</text>
<text x="54.6" y="27.8">VCC</text>
<text x="59.4" y="27.8">периферія</text>
<text x="107.9" y="25.3">VDD</text>
<text x="112.7" y="25.3">MCU</text>
<text x="268" y="27.8">SCL/SCK</text>
<text x="210.6" y="32.9">Buzzer</text>
<text x="268" y="30.4">SDA</text>
<text x="54.6" y="36.7">VDD</text>
<text x="59.4" y="36.7">MCU</text>
<text x="152.4" y="46.9">VCC</text>
<text x="157.2" y="46.9">периферія</text>
<text x="268" y="43.1">VCC</text>
<text x="272.8" y="43.1">периферія</text>
<text x="223.5" y="50.7">Bms+</text>
<text x="268" y="48.1">SCL/SCK</text>
<text x="268" y="50.7">SDA</text>
<text x="97.8" y="59.6">NRST</text>
<text x="142.9" y="63.4">ADC</text>
<text x="223.5" y="64.6">Bms-</text>
<text x="271.8" y="65.9">Bms-</text>
<text x="271.8" y="63.4">Bms+</text>
<text x="85.1" y="74.8">Bms+</text>
<text x="152.4" y="77.3">SCL/SCK</text>
<text x="176.5" y="74.8">am312</text>
<text x="208.3" y="76.1">VDD</text>
<text x="212.2" y="73.5">NRST</text>
<text x="213.1" y="76.1">MCU</text>
<text x="214.5" y="83.7">SWCLK</text>
<text x="214.9" y="81.2">SWDIO</text>
<text x="268" y="79.9">VCC</text>
<text x="269.2" y="82.4">am312</text>
<text x="272.8" y="79.9">периферія</text>
<text x="154.9" y="85">VCC</text>
<text x="159.7" y="85">периферія</text>
<text x="138.4" y="93.9">SWDIO</text>
<text x="152.4" y="92.6">SDA</text>
<text x="219.7" y="95.1">SDA</text>
<text x="138.4" y="96.4">SWCLK</text>
<text x="219.7" y="100.2">VCC</text>
<text x="219.7" y="97.7">SCL/SCK</text>
<text x="224.5" y="100.2">периферія</text>
<text x="268" y="115.4">BUTTONS</text>
<text x="277.5" y="115.4">ADC</text>
<text x="22.8" y="139.6">SER/DS</text>
<text x="55.9" y="139.6">VCC</text>
<text x="60.7" y="139.6">периферія</text>
<text x="15.8" y="147.2">VCC</text>
<text x="20.6" y="147.2">периферія</text>
<text x="24.2" y="144.7">SRCLK</text>
<text x="228.5" y="148.3" transform="rotate(-90 228.5 148.3)">периферія</text>
<text x="18.4" y="152.3">RCLK/ST_CP</text>
<text x="228.5" y="153.1" transform="rotate(-90 228.5 153.1)">VCC</text>
<text x="27.8" y="157.4">OE</text>
<text x="55.9" y="170.1">VCC</text>
<text x="60.7" y="170.1">периферія</text>
<text x="15.8" y="177.7">VCC</text>
<text x="20.6" y="177.7">периферія</text>
<text x="24.2" y="175.1">SRCLK</text>
<text x="18.4" y="182.8">RCLK/ST_CP</text>
<text x="27.8" y="187.8">OE</text>
</g>
<g font-size="1" fill="#840000">
<text x="31.9" y="139.6">14</text>
<text x="52.2" y="142.2">15</text>
<text x="52.2" y="139.6">16</text>
<text x="31.9" y="147.2">10</text>
<text x="31.9" y="144.7">11</text>
<text x="52.7" y="144.7">1</text>
<text x="52.7" y="147.2">2</text>
<text x="52.7" y="149.8">3</text>
<text x="31.9" y="152.3">12</text>
<text x="52.7" y="152.3">4</text>
<text x="52.7" y="154.9">5</text>
<text x="31.9" y="157.4">13</text>
<text x="52.7" y="157.4">6</text>
<text x="52.7" y="159.9">7</text>
<text x="32.4" y="162.5">8</text>
<text x="52.7" y="162.5">9</text>
<text x="31.9" y="170.1">14</text>
<text x="52.2" y="172.6">15</text>
<text x="52.2" y="170.1">16</text>
<text x="31.9" y="177.7">10</text>
<text x="31.9" y="175.2">11</text>
<text x="52.7" y="175.2">1</text>
<text x="52.7" y="177.7">2</text>
<text x="31.9" y="182.8">12</text>
<text x="52.7" y="180.3">3</text>
<text x="52.7" y="182.8">4</text>
<text x="52.7" y="185.3">5</text>
<text x="31.9" y="187.9">13</text>
<text x="52.7" y="187.9">6</text>
<text x="52.7" y="190.4">7</text>
<text x="32.4" y="193">8</text>
<text x="52.7" y="193">9</text>
</g>
<g font-size="1" fill="#008484">
<text x="36.6" y="140.5">SER</text>
<text x="46.6" y="140.5">VCC</text>
<text x="47.6" y="143">QA</text>
<text x="36.6" y="148.1">SCL</text>
<text x="36.6" y="145.6">SCK</text>
<text x="47.4" y="145.6">QB</text>
<text x="47.4" y="148.1">QC</text>
<text x="36.6" y="153.2">RCK</text>
<text x="47.4" y="150.6">QD</text>
<text x="47.5" y="153.2">QE</text>
<text x="47.6" y="155.7">QF</text>
<text x="36.6" y="158.3">G</text>
<text x="47.4" y="160.8">QH</text>
<text x="47.4" y="158.3">QG</text>
<text x="36.6" y="163.3">GND</text>
<text x="46.6" y="163.3">QH*</text>
<text x="36.6" y="171">SER</text>
<text x="46.6" y="171">VCC</text>
<text x="47.6" y="173.5">QA</text>
<text x="36.6" y="178.6">SCL</text>
<text x="36.6" y="176">SCK</text>
<text x="47.4" y="176">QB</text>
<text x="47.4" y="178.6">QC</text>
<text x="36.6" y="183.7">RCK</text>
<text x="47.4" y="181.1">QD</text>
<text x="47.5" y="183.7">QE</text>
<text x="36.6" y="188.7">G</text>
<text x="47.4" y="191.3">QH</text>
<text x="47.4" y="188.7">QG</text>
<text x="47.6" y="186.2">QF</text>
<text x="36.6" y="193.8">GND</text>
<text x="46.6" y="193.8">QH*</text>
</g>
</svg>
